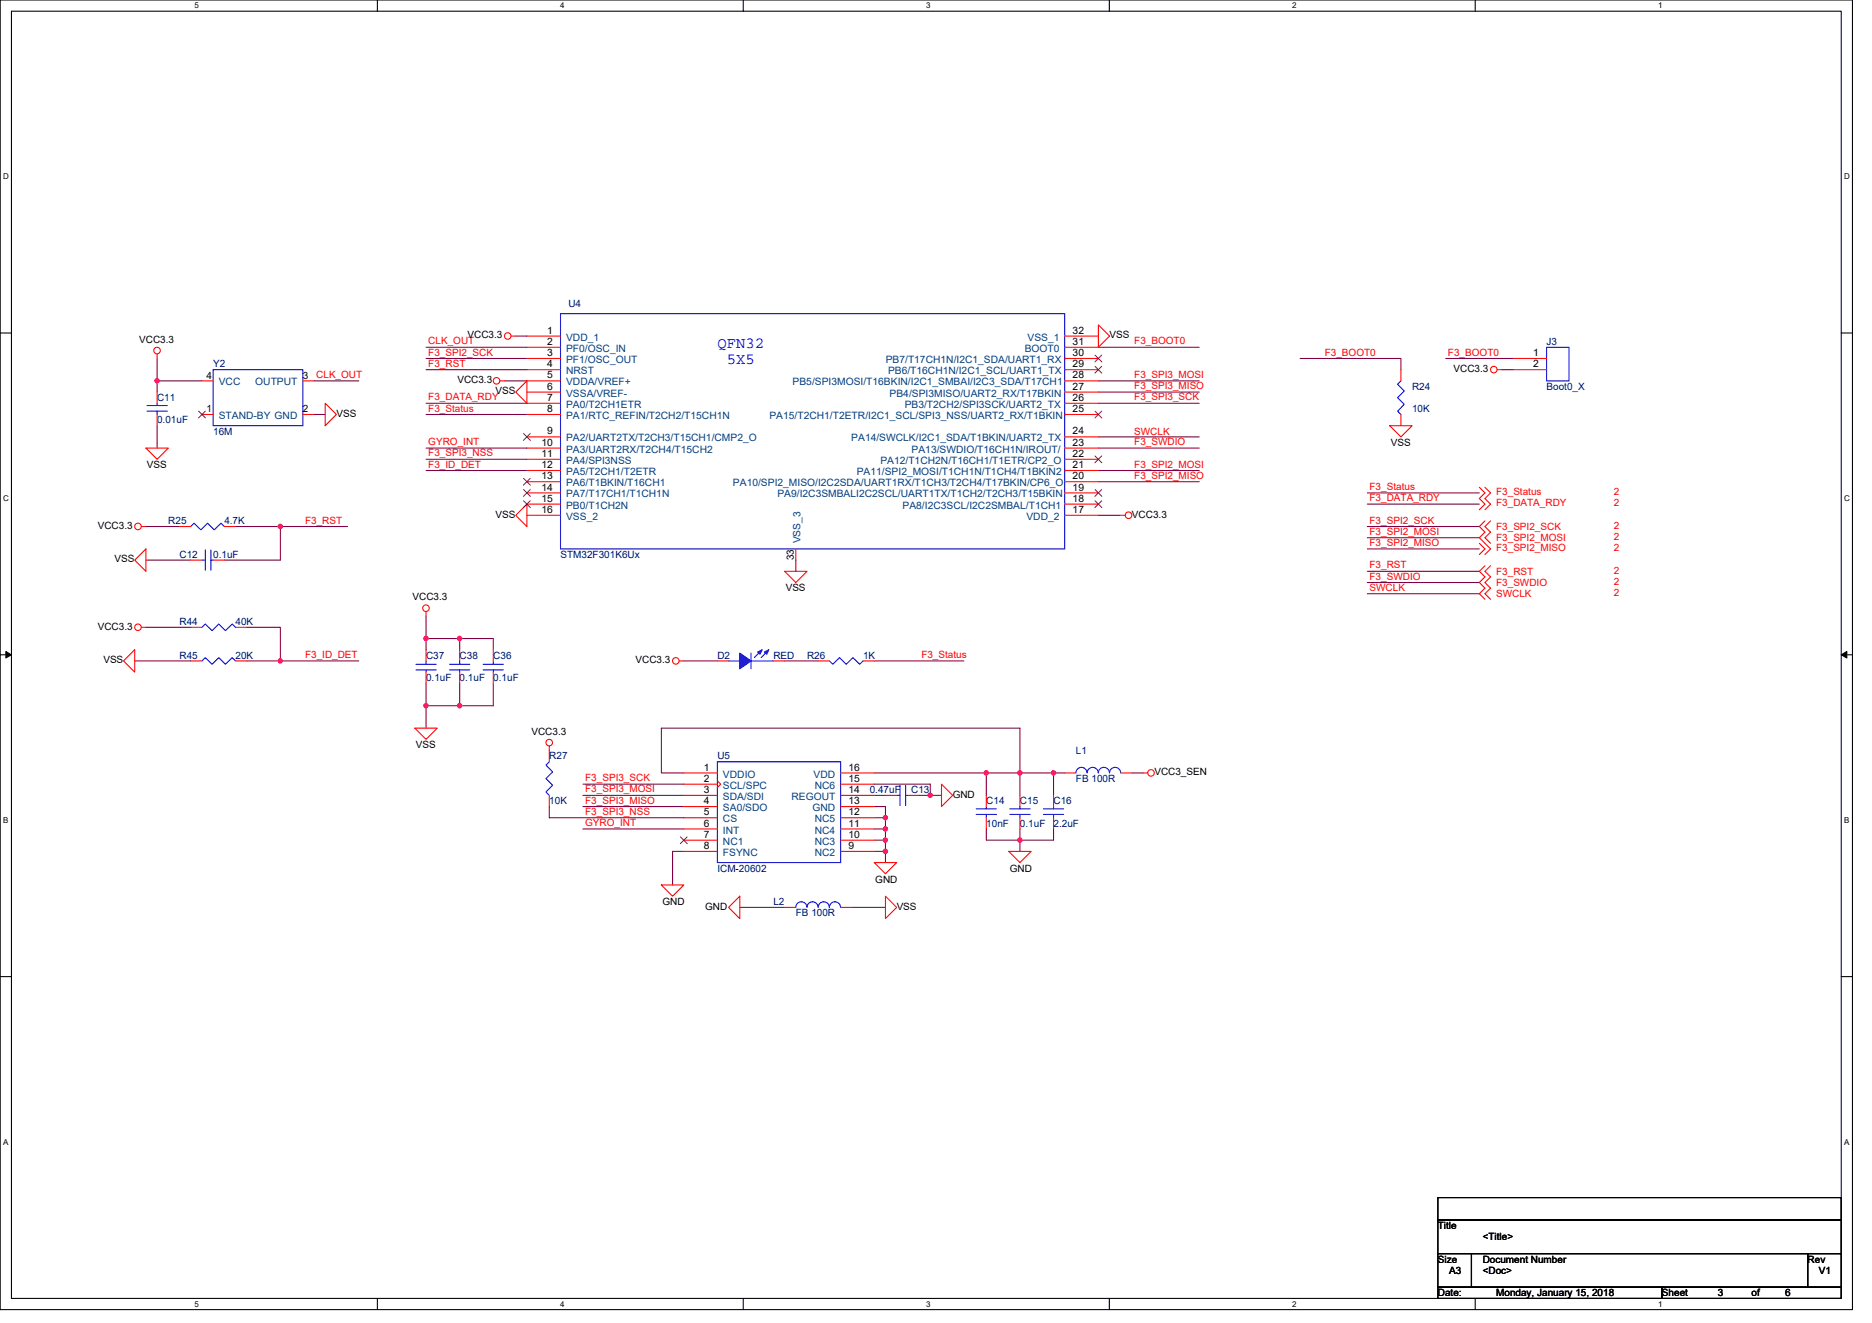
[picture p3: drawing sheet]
<svg xmlns="http://www.w3.org/2000/svg" width="297mm" height="210mm" viewBox="0 0 297 210" stroke-linecap="round" stroke-linejoin="round" font-family="sans-serif">
<path d="M0 0h293.9v207.9h-293.9zM1.8 1.8h290.4v204.3h-290.4z" fill="none" stroke="#000" stroke-width=".17"/>
<g fill="#fff">
<path d="M30.8 .2h.7v1.4h-.7z"/>
<path d="M30.8 206.3h.7v1.4h-.7z"/>
</g>
<path d="M59.9 0v1.8M59.9 206.1v1.8" fill="none" stroke="#000" stroke-width=".17"/>
<g fill="#fff">
<path d="M88.9 .2h.7v1.4h-.7z"/>
<path d="M88.9 206.3h.7v1.4h-.7z"/>
</g>
<path d="M117.9 0v1.8M117.9 206.1v1.8" fill="none" stroke="#000" stroke-width=".17"/>
<g fill="#fff">
<path d="M147 .2h.7v1.4h-.7z"/>
<path d="M147 206.3h.7v1.4h-.7z"/>
</g>
<path d="M176 0v1.8M176 206.1v1.8" fill="none" stroke="#000" stroke-width=".17"/>
<g fill="#fff">
<path d="M205 .2h.7v1.4h-.7z"/>
<path d="M205 206.3h.7v1.4h-.7z"/>
</g>
<path d="M234.1 0v1.8M234.1 206.1v1.8" fill="none" stroke="#000" stroke-width=".17"/>
<g fill="#fff">
<path d="M263.1 .2h.7v1.4h-.7z"/>
<path d="M263.1 206.3h.7v1.4h-.7z"/>
<path d="M.5 27.3h.9v1.4h-.9z"/>
<path d="M292.6 27.3h.9v1.4h-.9z"/>
<path d="M.5 78.4h.9v1.4h-.9z"/>
<path d="M292.6 78.4h.9v1.4h-.9z"/>
</g>
<path d="M0 52.9h1.8M292.2 52.9h1.7" fill="none" stroke="#000" stroke-width=".17"/>
<g fill="#fff">
<path d="M.5 129.5h.8v1.4h-.8z"/>
<path d="M292.6 129.5h.9v1.4h-.9z"/>
</g>
<path d="M0 103.9h1.8M292.2 103.9h1.7" fill="none" stroke="#000" stroke-width=".17"/>
<path d="M.9 103.4l.9 .5-.9 .5zM292.2 103.9l.8-.5v1z" fill="#000" stroke="#000" stroke-width=".16"/>
<g fill="#fff">
<path d="M.5 180.5h.8v1.4h-.8z"/>
<path d="M292.6 180.5h.9v1.4h-.9z"/>
</g>
<path d="M0 155h1.8M292.2 155h1.7M228.2 190.1h64v3.5h-64zM228.2 193.6h64v5.4h-64zM228.2 199h5.3v5.3h-5.3zM233.5 199h53.3v5.3h-53.3zM286.8 199h5.4v5.3h-5.4zM228.2 204.3h35.5v1.8h-35.5zM263.7 204.3h28.5v1.8h-28.5z" fill="none" stroke="#000" stroke-width=".17"/>
<g fill="none" stroke="#800040" stroke-width=".17">
<path d="M24.9 56.9v3.6M67.6 55.1h16M67.6 56.9h16M67.6 58.7h16M81.8 53.3h1.8M174.3 55.1h16M206.3 56.9h16v1.8M229.4 56.9h10.7M238.3 58.7h1.8M24.9 60.5h7.1M24.9 60.5v1.7M24.9 67.6v3.5"/>
<path d="M49.8 65.8h1.8M49.8 60.5h7.1M67.6 64h16M67.6 65.8h16M67.6 71.1h16M67.6 72.9h16M67.6 74.7h16M80 60.5h3.6M174.3 60.5h16M174.3 62.2h16M174.3 64h16M174.3 69.3h16"/>
<path d="M174.3 74.7h16M174.3 76.5h16M174.3 71.1h16M217 78.2h17.7M23.2 83.6h5.3M23.2 88.9h7.1M23.2 99.6h7.1M37.4 83.6h7.1M39.2 99.6h5.3v5.3h12.4M44.5 83.6h10.7M44.5 83.6v5.3h-8.9M67.6 97.8v3.5"/>
<path d="M126.3 88.9v1.8M174.3 81.8h3.5M217 85.3h17.7M217 87.1h17.7M217 80h17.7M217 83.6h17.7M217 90.7h17.7M217 92.5h17.7M217 94.2h17.7M21.4 104.9h8.9M39.2 104.9h5.3M67.6 112h5.3"/>
<path d="M67.6 108.5v3.5M67.6 112v3.6M67.6 101.3h5.3M67.6 101.3v1.8M72.9 101.3h5.4v1.8M72.9 108.5v3.5M72.9 101.3v1.8M78.3 108.5v3.5h-5.4M108.5 104.9h5.3M124.5 104.9h5.3M138.7 104.9h14.2M87.2 128v1.8h21.3"/>
<path d="M92.5 128h16M92.5 126.2h16M92.5 124.5h16M92.5 131.6h16M108.5 122.7h-3.6v-7.1h56.9v7.1M108.5 135.1h-1.8v5.4M138.7 126.2h1.8M138.7 128h1.8v1.8M138.7 135.1h1.8M138.7 129.8h1.8M138.7 131.6h1.8M138.7 133.4h1.8"/>
<path d="M138.7 124.5h8.9v1.7M138.7 122.7h17.8M140.5 135.1v1.8M140.5 129.8v1.8M140.5 131.6v1.8M140.5 133.4v1.7M145.8 126.2h1.8M147.6 126.2h1.8M156.5 122.7h5.3M156.5 131.6v1.7h10.7v-1.7M156.5 122.7v3.5M161.8 122.7h5.4"/>
<path d="M161.8 122.7v3.5M161.8 131.6v3.5M167.2 122.7h1.7M167.2 122.7v3.5M179.6 122.7h1.8M117.4 144h7.1M135.2 144h5.3"/>
</g>
<g fill="#f0f" stroke="#f0f" stroke-width=".17">
<circle cx="24.9" cy="60.4" r=".35"/>
<circle cx="44.5" cy="83.6" r=".35"/>
<circle cx="147.6" cy="126.2" r=".35"/>
<circle cx="167.2" cy="122.7" r=".35"/>
<circle cx="161.8" cy="122.7" r=".35"/>
<circle cx="156.5" cy="122.7" r=".35"/>
<circle cx="161.8" cy="133.3" r=".35"/>
<circle cx="140.5" cy="135.1" r=".35"/>
<circle cx="140.5" cy="131.6" r=".35"/>
<circle cx="140.5" cy="129.8" r=".35"/>
<circle cx="140.5" cy="133.3" r=".35"/>
<circle cx="67.6" cy="112" r=".35"/>
<circle cx="72.9" cy="112" r=".35"/>
<circle cx="67.6" cy="101.3" r=".35"/>
<circle cx="72.9" cy="101.3" r=".35"/>
<circle cx="44.5" cy="104.9" r=".35"/>
</g>
<g fill="none" stroke="#f00" stroke-width=".17">
<path d="M24.9 56.2v.7M81.1 53.3h.7M83.6 53.3h5.3M83.6 55.1h5.3M83.6 56.9h5.3M83.6 58.7h5.3M168.9 58.7h5.4M168.9 56.9h5.4M168.9 55.1h5.4M168.9 53.3h5.4M174.3 51.6l1.8 1.7-1.8 1.8zM222.3 58.7v1.8"/>
<path d="M237.6 58.7h.7M240.1 56.9h5.3M240.1 58.7h5.3M23.2 71.1h3.5l-1.8 1.8zM24.9 62.2v1.8M24.9 65.8v1.8M32 60.5h1.8M32 65.8h1.8M48 60.5h1.8M48 65.8h1.8M51.6 64l1.8 1.8-1.8 1.8zM79.3 60.5h.7"/>
<path d="M83.6 60.5h5.3M83.6 62.2h5.3M83.6 64h5.3M83.6 65.8h5.3M83.6 69.3h5.3M83.6 71.1h5.3M83.6 72.9h5.3M83.6 74.7h5.3M83.6 76.5h5.3M83.6 78.2h5.3M83.6 60.5v3.5l-1.8-1.8zM168.9 78.2h5.4"/>
<path d="M168.9 76.5h5.4M168.9 74.7h5.4M168.9 72.9h5.4M168.9 71.1h5.4M168.9 69.3h5.4M168.9 65.8h5.4M168.9 64h5.4M168.9 62.2h5.4M168.9 60.5h5.4M220.5 67.6h3.6l-1.8 1.7zM222.3 65.8v1.8M234.7 77.3l.9 .9-.9 .9 .9 .9-.9 .9"/>
<path d="M235.6 77.3l.9 .9-.9 .9 .9 .9-.9 .9M22.4 83.6h.8M22.4 99.6h.8M23.2 87.1v3.6l-1.8-1.8zM28.5 83.6h1.8M30.3 88.9h1.7M30.3 99.6h1.7M33.8 88.9h1.8M35.6 83.6h1.8M37.4 99.6h1.8M67.6 97.1v.7M83.6 80h5.3"/>
<path d="M83.6 81.8h5.3M83.6 80v3.6l-1.8-1.8zM124.5 90.7h3.6l-1.8 1.8zM126.3 87.1v1.8M168.9 81.8h5.4M168.9 80h5.4M177.8 81.8h.8M234.7 86.2l.9 .9-.9 .9M235.6 82.7l-.9 .9 .9 .9-.9 .8 1.8 1.8-.9 .9M235.6 89.8l-.9 .9 .9 .9-.9 .9 .9 .8-.9 .9 .9 .9M236.5 82.7l-.9 .9 .9 .9-.9 .8 .9 .9M236.5 89.8l-.9 .9 .9 .9-.9 .9 .9 .8-.9 .9 .9 .9"/>
<path d="M21.4 103.1v3.6l-1.8-1.8zM30.3 104.9h1.7M37.4 104.9h1.8M65.8 115.6h3.6l-1.8 1.7zM67.6 106.7v1.8M67.6 103.1v1.8M72.9 106.7v1.8M72.9 103.1v1.8M78.3 106.7v1.8M78.3 103.1v1.8M87.2 118.4v2.5M107.8 104.9h.7"/>
<path d="M113.8 104.9h1.8M122.7 104.9h1.8M129.8 104.9h1.8M136.9 104.9h1.8M87.2 126.2v1.8M108.5 122.7h5.3M108.5 124.5h5.3M108.5 131.6h5.3M108.5 135.1h5.3M108.5 133.3h5.3M108.5 126.2h5.3M108.5 128h5.3"/>
<path d="M108.5 129.8h5.3M113.8 123.9l.6 .6-.6 .5M133.4 129.8h5.3M133.4 133.3h5.3M133.4 131.6h5.3M133.4 128h5.3M133.4 135.1h5.3M133.4 122.7h5.3M133.4 126.2h5.3M133.4 124.5h5.3M138.7 136.9h3.6l-1.8 1.8zM140.5 126.2h1.8"/>
<path d="M144.1 126.2h1.7M149.4 124.5l1.8 1.7-1.8 1.8zM156.5 126.2v1.8M156.5 129.8v1.8M160.1 135.1h3.5l-1.8 1.8zM161.8 126.2v1.8M161.8 129.8v1.8M167.2 126.2v1.8M167.2 129.8v1.8M168.9 122.7h1.8M177.8 122.7h1.8M181.4 122.7h.7"/>
<path d="M104.9 140.5h3.6l-1.8 1.7zM117.4 142.2v3.6l-1.8-1.8zM124.5 144h1.8M133.4 144h1.8M140.5 142.2l1.8 1.8-1.8 1.8z"/>
<circle cx="24.9" cy="55.6" r=".52"/>
<circle cx="80.6" cy="53.3" r=".52"/>
<circle cx="237" cy="58.7" r=".52"/>
<circle cx="78.8" cy="60.4" r=".52"/>
<circle cx="21.9" cy="83.6" r=".52"/>
<circle cx="21.9" cy="99.6" r=".52"/>
<circle cx="67.6" cy="96.5" r=".52"/>
<circle cx="179.1" cy="81.8" r=".52"/>
<circle cx="87.1" cy="117.9" r=".52"/>
<circle cx="107.2" cy="104.9" r=".52"/>
<circle cx="182.6" cy="122.7" r=".52"/>
</g>
<g fill="none" stroke="#00f" stroke-width=".17">
<path d="M33.8 58.7h14.2v8.9h-14.2zM88.9 49.8h80v37.3h-80zM245.4 55.1h3.6v5.4h-3.6zM23.3 65.3h3.2M23.3 64.4h3.2M24.9 64v.4M24.9 65.3v.5M222.3 60.5l-.5 .5 1 1.1-1 1 1 1.1-1 1.1 .5 .5M30.3 83.6l.5-.6 1.1 1.1 1-1.1 1.1 1.1 1.1-1.1 .5 .6M32 88.9h.6M32 99.6l.6-.6 1.1 1.1 1-1.1 1.1 1.1 1-1.1 .6 .6M32.6 87.3v3.2"/>
<path d="M33.5 87.3v3.2M33.5 88.9h.3M32 104.9l.6-.5 1.1 1 1-1 1.1 1 1-1 .6 .5M66 105.4h3.2M66 106.3h3.2M67.6 106.3v.4M67.6 104.9v.5M71.3 105.4h3.2M71.3 106.3h3.2M72.9 106.3v.4M72.9 104.9v.5M76.7 105.4h3.2"/>
<path d="M76.7 106.3h3.2M78.3 106.3v.4M78.3 104.9v.5M115.6 104.9h1.8M119.2 103.7v2.5M119.2 104.9h3.5M120.8 103.3l-1.1 1.1M121.8 103.3l-1 1.1M131.6 104.9l.5 .5 1.1-1 1.1 1 1-1 1.1 1 .5-.5M87.2 120.9l-.6 .5 1.1 1.1-1.1 1.1 1.1 1-1.1 1.1 .6 .5M113.8 120.9h19.6v16h-19.6zM142.3 126.2h.5"/>
<path d="M142.8 124.6v3.2M143.7 124.6v3.2M143.7 126.2h.4M154.9 129.3h3.2M154.9 128.4h3.2M156.5 128v.4M156.5 129.3v.5M160.2 129.3h3.2M160.2 128.4h3.2M161.8 128v.4M161.8 129.3v.5M165.6 129.3h3.2"/>
<path d="M165.6 128.4h3.2M167.2 128v.4M167.2 129.3v.5M172.5 122.7a.88 .88 0 0 0-.9-.9 .88 .88 0 0 0-.9 .9M177.8 122.7a.89 .89 0 0 0-.9-.9 .89 .89 0 0 0-.9 .9 .89 .89 0 0 0-.8-.9 .89 .89 0 0 0-.9 .9 .88 .88 0 0 0-.9-.9 .88 .88 0 0 0-.9 .9M129.8 144a.89 .89 0 0 0-.9-.9 .89 .89 0 0 0-.9 .9 .88 .88 0 0 0-.8-.9 .88 .88 0 0 0-.9 .9M131.6 144a.88 .88 0 0 0-.9-.9 .88 .88 0 0 0-.9 .9M133.4 144a.88 .88 0 0 0-.9-.9 .88 .88 0 0 0-.9 .9"/>
</g>
<g fill="none" stroke="#804000" stroke-width=".16">
<path d="M173.8 58.1l1 1.1M173.8 56.4l1 1M174.8 58.1l-1.1 1.1M174.8 56.4l-1.1 1M31.5 65.3l1.1 1M32.6 65.3l-1.1 1M83.1 68.8l1.1 1.1M83.1 75.9l1.1 1.1M83.1 77.7l1.1 1.1M83.1 79.5l1.1 1.1M84.1 68.8l-1 1.1M84.1 75.9l-1 1.1"/>
<path d="M84.1 77.7l-1 1.1M84.1 79.5l-1 1.1M173.8 79.5l1 1.1M173.8 77.7l1 1.1M173.8 72.4l1 1M173.8 65.3l1 1M174.8 79.5l-1.1 1.1M174.8 77.7l-1.1 1.1M174.8 72.4l-1.1 1M174.8 65.3l-1.1 1M108 132.8l1 1.1M109 132.8l-1.1 1.1"/>
</g>
<g fill="#00f" stroke="#00f" stroke-width=".17">
<path d="M117.4 103.7l1.8 1.2-1.8 1.3z" fill-rule="evenodd"/>
<path d="M121.3 103.5l.7-.4-.3 .7z" fill-rule="evenodd"/>
<path d="M120.2 103.5l.7-.4-.3 .7z" fill-rule="evenodd"/>
</g>
<g font-size="2.5" fill="#00f">
<text x="113.8" y="55.3">QFN32</text>
<text x="115.3" y="57.8">5X5</text>
</g>
<g font-size="1.6">
<text x="74.2" y="53.7">VCC3.3</text>
<text x="86.8" y="53">1</text>
<text x="170.2" y="53">32</text>
<text x="176.1" y="53.7">VSS</text>
<text x="22.1" y="54.4">VCC3.3</text>
<text x="86.8" y="54.7">2</text>
<text x="86.8" y="56.5">3</text>
<text x="86.8" y="58.3">4</text>
<text x="170.2" y="54.7">31</text>
<text x="170.2" y="56.5">30</text>
<text x="170.2" y="58.3">29</text>
<text x="230.6" y="59">VCC3.3</text>
<text x="243.3" y="56.5">1</text>
<text x="243.3" y="58.3">2</text>
<text x="32.8" y="60.1">4</text>
<text x="32.8" y="65.4">1</text>
<text x="48" y="60.1">3</text>
<text x="48" y="65.4">2</text>
<text x="72.6" y="60.8">VCC3.3</text>
<text x="78.6" y="62.6">VSS</text>
<text x="86.8" y="60.1">5</text>
<text x="86.8" y="61.8">6</text>
<text x="86.8" y="63.6">7</text>
<text x="86.8" y="65.4">8</text>
<text x="170.2" y="63.6">26</text>
<text x="170.2" y="61.8">27</text>
<text x="170.2" y="60.1">28</text>
<text x="170.2" y="65.4">25</text>
<text x="53.4" y="66.1">VSS</text>
<text x="85.9" y="70.7">10</text>
<text x="86.8" y="69">9</text>
<text x="170.2" y="70.7">23</text>
<text x="170.2" y="69">24</text>
<text x="220.7" y="70.8">VSS</text>
<text x="23.3" y="74.3">VSS</text>
<text x="85.9" y="72.5">11</text>
<text x="85.9" y="74.3">12</text>
<text x="85.9" y="76.1">13</text>
<text x="85.9" y="77.9">14</text>
<text x="170.2" y="74.3">21</text>
<text x="170.2" y="72.5">22</text>
<text x="170.2" y="77.9">19</text>
<text x="170.2" y="76.1">20</text>
<text x="15.5" y="83.9">VCC3.3</text>
<text x="78.6" y="82.1">VSS</text>
<text x="85.9" y="79.6">15</text>
<text x="85.9" y="81.4">16</text>
<text x="170.2" y="81.4">17</text>
<text x="170.2" y="79.6">18</text>
<text x="179.6" y="82.1">VCC3.3</text>
<text x="18.2" y="89.3">VSS</text>
<text x="126" y="88.9" transform="rotate(-90 126 88.9)">33</text>
<text x="65.5" y="95.3">VCC3.3</text>
<text x="124.7" y="93.9">VSS</text>
<text x="15.5" y="99.9">VCC3.3</text>
<text x="16.4" y="105.3">VSS</text>
<text x="100.9" y="105.3">VCC3.3</text>
<text x="66" y="118.8">VSS</text>
<text x="84.3" y="116.6">VCC3.3</text>
<text x="111.7" y="122.3">1</text>
<text x="111.7" y="124.1">2</text>
<text x="111.7" y="125.9">3</text>
<text x="134.6" y="124.1">15</text>
<text x="134.6" y="125.9">14</text>
<text x="134.6" y="122.3">16</text>
<text x="183.2" y="123">VCC3_SEN</text>
<text x="111.7" y="131.2">6</text>
<text x="111.7" y="127.6">4</text>
<text x="111.7" y="129.4">5</text>
<text x="134.6" y="127.6">13</text>
<text x="134.6" y="129.4">12</text>
<text x="134.6" y="131.2">11</text>
<text x="151.2" y="126.6">GND</text>
<text x="111.7" y="134.7">8</text>
<text x="111.7" y="133">7</text>
<text x="134.6" y="133">10</text>
<text x="134.6" y="134.7">9</text>
<text x="105.1" y="143.7">GND</text>
<text x="138.9" y="140.1">GND</text>
<text x="160.2" y="138.3">GND</text>
<text x="111.9" y="144.4">GND</text>
<text x="142.3" y="144.4">VSS</text>
<text x="228.2" y="195.1">Title</text>
<text x="235.3" y="196.8">&lt;Title&gt;</text>
<text x="228.2" y="200.4">Size</text>
<text x="229.9" y="202.2">A3</text>
<text x="235.3" y="200.4">Document Number</text>
<text x="235.3" y="202.2">&lt;Doc&gt;</text>
<text x="286.8" y="200.4">Rev</text>
<text x="288.6" y="202.2">V1</text>
<text x="228.2" y="205.7">Date:</text>
<text x="237.4" y="205.7">Monday, January 15, 2018</text>
<text x="263.7" y="205.7">Sheet</text>
<text x="272.6" y="205.7">3</text>
<text x="277.9" y="205.7">of</text>
<text x="283.3" y="205.7">6</text>
</g>
<g font-size="1.6" fill="#000080">
<text x="90.2" y="48.7">U4</text>
<text x="33.8" y="58.3">Y2</text>
<text x="245.4" y="54.8">J3</text>
<text x="24.9" y="63.6">C11</text>
<text x="224.1" y="61.9">R24</text>
<text x="224.1" y="65.4">10K</text>
<text x="245.4" y="61.9">Boot0_X</text>
<text x="24.9" y="67.2">0.01uF</text>
<text x="33.8" y="69">16M</text>
<text x="26.7" y="83.2">R25</text>
<text x="35.6" y="83.2">4.7K</text>
<text x="28.5" y="88.5">C12</text>
<text x="33.8" y="88.5">0.1uF</text>
<text x="88.9" y="88.5">STM32F301K6Ux</text>
<text x="28.5" y="99.2">R44</text>
<text x="37.4" y="99.2">40K</text>
<text x="28.5" y="104.5">R45</text>
<text x="37.4" y="104.5">20K</text>
<text x="67.6" y="104.5">C37</text>
<text x="72.9" y="104.5">C38</text>
<text x="78.3" y="104.5">C36</text>
<text x="113.8" y="104.5">D2</text>
<text x="122.7" y="104.5">RED</text>
<text x="128.1" y="104.5">R26</text>
<text x="136.9" y="104.5">1K</text>
<text x="67.6" y="108.1">0.1uF</text>
<text x="72.9" y="108.1">0.1uF</text>
<text x="78.3" y="108.1">0.1uF</text>
<text x="170.7" y="119.7">L1</text>
<text x="87.2" y="120.5">R27</text>
<text x="113.8" y="120.5">U5</text>
<text x="138" y="125.9">0.47uF</text>
<text x="144.6" y="125.9">C13</text>
<text x="170.7" y="124.1">FB 100R</text>
<text x="87.2" y="127.7">10K</text>
<text x="156.5" y="127.7">C14</text>
<text x="156.5" y="131.2">10nF</text>
<text x="161.8" y="127.7">C15</text>
<text x="161.8" y="131.2">0.1uF</text>
<text x="167.2" y="127.7">C16</text>
<text x="167.2" y="131.2">2.2uF</text>
<text x="113.8" y="138.3">ICM-20602</text>
<text x="122.7" y="143.7">L2</text>
<text x="126.3" y="145.4">FB 100R</text>
</g>
<g font-size="1.6" fill="#f00">
<text x="50.2" y="60">CLK_OUT</text>
<text x="68" y="54.7">CLK_OUT</text>
<text x="68" y="56.4">F3_SPI2_SCK</text>
<text x="68" y="58.2">F3_RST</text>
<text x="180" y="54.7">F3_BOOT0</text>
<text x="180" y="60">F3_SPI3_MOSI</text>
<text x="210.2" y="56.4">F3_BOOT0</text>
<text x="229.8" y="56.4">F3_BOOT0</text>
<text x="68" y="63.5">F3_DATA_RDY</text>
<text x="68" y="65.3">F3_Status</text>
<text x="180" y="61.8">F3_SPI3_MISO</text>
<text x="180" y="63.5">F3_SPI3_SCK</text>
<text x="68" y="70.7">GYRO_INT</text>
<text x="180" y="69">SWCLK</text>
<text x="180" y="70.7">F3_SWDIO</text>
<text x="68" y="72.4">F3_SPI3_NSS</text>
<text x="68" y="74.2">F3_ID_DET</text>
<text x="180" y="74.2">F3_SPI2_MOSI</text>
<text x="180" y="76">F3_SPI2_MISO</text>
<text x="217.3" y="77.8">F3_Status</text>
<text x="48.4" y="83.1">F3_RST</text>
<text x="217.3" y="79.5">F3_DATA_RDY</text>
<text x="217.3" y="83.1">F3_SPI2_SCK</text>
<text x="237.4" y="80.4">F3_DATA_RDY</text>
<text x="237.4" y="78.6">F3_Status</text>
<text x="256.1" y="80.4">2</text>
<text x="256.1" y="78.6">2</text>
<text x="256.1" y="83.9">2</text>
<text x="217.3" y="84.9">F3_SPI2_MOSI</text>
<text x="217.3" y="86.7">F3_SPI2_MISO</text>
<text x="237.4" y="84.1">F3_SPI2_SCK</text>
<text x="237.4" y="85.9">F3_SPI2_MOSI</text>
<text x="237.4" y="87.5">F3_SPI2_MISO</text>
<text x="256.1" y="85.7">2</text>
<text x="256.1" y="87.5">2</text>
<text x="217.3" y="90.2">F3_RST</text>
<text x="217.3" y="92">F3_SWDIO</text>
<text x="217.3" y="93.9">SWCLK</text>
<text x="237.4" y="91.2">F3_RST</text>
<text x="237.4" y="93">F3_SWDIO</text>
<text x="237.4" y="94.8">SWCLK</text>
<text x="256.1" y="91">2</text>
<text x="256.1" y="92.8">2</text>
<text x="256.1" y="94.6">2</text>
<text x="48.4" y="104.4">F3_ID_DET</text>
<text x="146.2" y="104.4">F3_Status</text>
<text x="92.9" y="125.8">F3_SPI3_MOSI</text>
<text x="92.9" y="124">F3_SPI3_SCK</text>
<text x="92.9" y="129.3">F3_SPI3_NSS</text>
<text x="92.9" y="127.6">F3_SPI3_MISO</text>
<text x="92.9" y="131.1">GYRO_INT</text>
</g>
<g font-size="1.6" fill="#004080">
<text x="89.8" y="54.1">VDD_1</text>
<text x="89.8" y="55.8">PF0/OSC_IN</text>
<text x="89.8" y="57.6">PF1/OSC_OUT</text>
<text x="89.8" y="59.4">NRST</text>
<text x="140.5" y="57.6">PB7/T17CH1N/I2C1_SDA/UART1_RX</text>
<text x="140.9" y="59.4">PB6/T16CH1N/I2C1_SCL/UART1_TX</text>
<text x="162.6" y="55.8">BOOT0</text>
<text x="163" y="54.1">VSS_1</text>
<text x="34.7" y="61.2">VCC</text>
<text x="40.5" y="61.2">OUTPUT</text>
<text x="89.8" y="61.2">VDDA/VREF+</text>
<text x="89.8" y="62.9">VSSA/VREF-</text>
<text x="89.8" y="64.7">PA0/T2CH1ETR</text>
<text x="125.8" y="61.2">PB5/SPI3MOSI/T16BKIN/I2C1_SMBAI/I2C3_SDA/T17CH1</text>
<text x="141.2" y="62.9">PB4/SPI3MISO/UART2_RX/T17BKIN</text>
<text x="143.5" y="64.7">PB3/T2CH2/SPI3SCK/UART2_TX</text>
<text x="34.7" y="66.5">STAND-BY GND</text>
<text x="89.8" y="66.5">PA1/RTC_REFIN/T2CH2/T15CH1N</text>
<text x="89.8" y="70.1">PA2/UART2TX/T2CH3/T15CH1/CMP2_O</text>
<text x="89.8" y="71.8">PA3/UART2RX/T2CH4/T15CH2</text>
<text x="122.1" y="66.5">PA15/T2CH1/T2ETR/I2C1_SCL/SPI3_NSS/UART2_RX/T1BKIN</text>
<text x="135.1" y="70.1">PA14/SWCLK/I2C1_SDA/T1BKIN/UART2_TX</text>
<text x="144.6" y="71.8">PA13/SWDIO/T16CH1N/IROUT/</text>
<text x="89.8" y="73.6">PA4/SPI3NSS</text>
<text x="89.8" y="75.4">PA5/T2CH1/T2ETR</text>
<text x="89.8" y="77.2">PA6/T1BKIN/T16CH1</text>
<text x="116.3" y="77.2">PA10/SPI2_MISO/I2C2SDA/UART1RX/T1CH3/T2CH4/T17BKIN/CP6_O</text>
<text x="136" y="75.4">PA11/SPI2_MOSI/T1CH1N/T1CH4/T1BKIN2</text>
<text x="139.7" y="73.6">PA12/T1CH2N/T16CH1/T1ETR/CP2_O</text>
<text x="89.8" y="79">PA7/T17CH1/T1CH1N</text>
<text x="89.8" y="80.7">PB0/T1CH2N</text>
<text x="89.8" y="82.5">VSS_2</text>
<text x="123.4" y="79">PA9/I2C3SMBALI2C2SCL/UART1TX/T1CH2/T2CH3/T15BKIN</text>
<text x="143.2" y="80.7">PA8/I2C3SCL/I2C2SMBAL/T1CH1</text>
<text x="162.9" y="82.5">VDD_2</text>
<text x="127" y="86.2" transform="rotate(-90 127 86.2)">VSS_3</text>
<text x="114.7" y="123.4">VDDIO</text>
<text x="114.7" y="125.2">SCL/SPC</text>
<text x="129.1" y="123.4">VDD</text>
<text x="129.3" y="125.2">NC6</text>
<text x="114.7" y="127">SDA/SDI</text>
<text x="114.7" y="128.7">SA0/SDO</text>
<text x="114.7" y="130.5">CS</text>
<text x="125.6" y="127">REGOUT</text>
<text x="128.9" y="128.7">GND</text>
<text x="129.3" y="130.5">NC5</text>
<text x="114.7" y="132.3">INT</text>
<text x="114.7" y="135.8">FSYNC</text>
<text x="114.7" y="134.1">NC1</text>
<text x="129.3" y="134.1">NC3</text>
<text x="129.3" y="132.3">NC4</text>
<text x="129.3" y="135.8">NC2</text>
</g>
<g font-size="1.3">
<text x="30.8" y="1.3">5</text>
<text x="88.9" y="1.3">4</text>
<text x="147" y="1.3">3</text>
<text x="205" y="1.3">2</text>
<text x="263.1" y="1.3">1</text>
<text x=".5" y="28.4">D</text>
<text x="292.6" y="28.4">D</text>
<text x=".5" y="79.5">C</text>
<text x="292.6" y="79.5">C</text>
<text x=".5" y="130.6">B</text>
<text x="292.6" y="130.6">B</text>
<text x=".5" y="181.7">A</text>
<text x="292.6" y="181.7">A</text>
<text x="30.8" y="207.4">5</text>
<text x="88.9" y="207.4">4</text>
<text x="147" y="207.4">3</text>
<text x="205" y="207.4">2</text>
<text x="263.1" y="207.4">1</text>
</g>
</svg>
